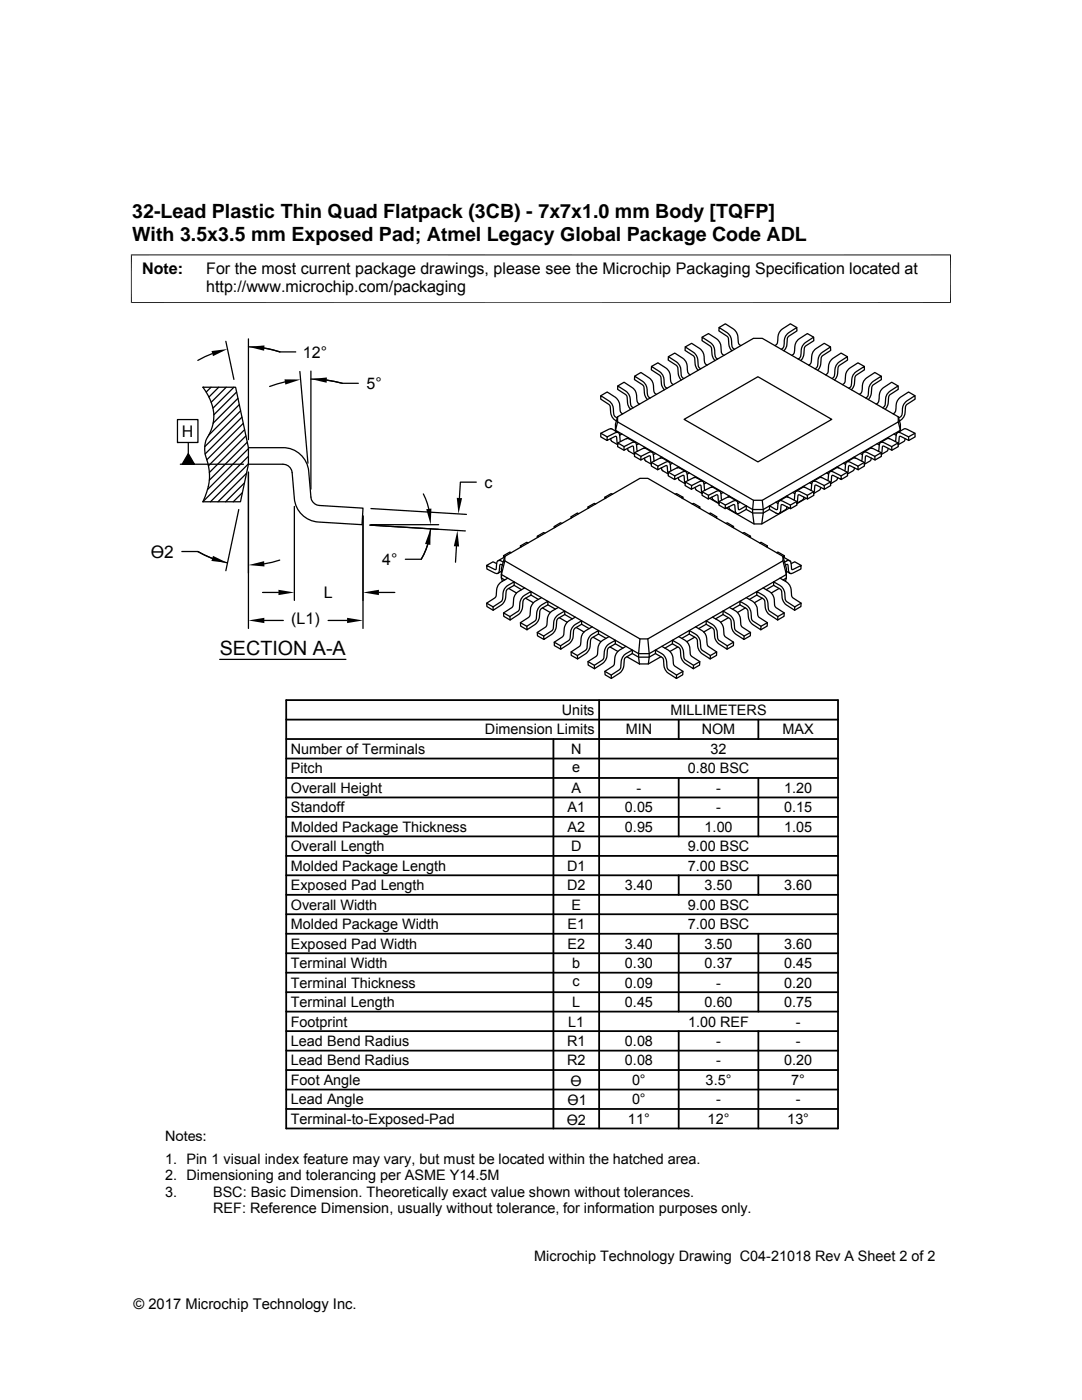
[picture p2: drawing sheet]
<svg xmlns="http://www.w3.org/2000/svg" width="216mm" height="279mm" viewBox="0 0 216 279" stroke-linecap="round" stroke-linejoin="round" font-family="sans-serif">
<g fill="none" stroke="#000" stroke-width=".25">
<path d="M40.6 77.3h-.1M42.1 77.3l-1 .9M42.4 70.6l-2.9 1.3M43.6 77.3l-1.9 1.9M45.1 68.1l1.6 7.6M45.1 77.3l-3 3M46.7 77.3l-4.2 4.1M47.2 78.3l-4.5 4.5M47.5 79.5l-5 4.9M49.6 69.2a20.3 20.3 0 0 1 6.2 1h3.2M49.6 67.6v20.1M52.7 69.5l3.1 .7"/>
<path d="M56.9 76.2l-3.1 .9M59.8 74.1l1.6 18.3M62 75.6a23.6 23.6 0 0 1 6.3 .9M62 74.1v23.5M65.2 75.9l3.1 .6h3.2M119.9 79l1.3-.8a3.8 3.8 0 0 1 2.4 2.2l.2 1.6 .4 .6M123.3 77l1.2-.7 1.6 1a2.56 2.56 0 0 1 1 2.6l.1 .4 .4 .3M126.6 75.1l1.3-.8 1.6 1.1a2.58 2.58 0 0 1 .9 2.5l.1 .4 .5 .4M129.7 79.4a1.06 1.06 0 0 1-.6-1.2 2.34 2.34 0 0 0-.9-2.1l-1.6-1v.7l1.6 1 .3 .5a3 3 0 0 0 .7 2.4M130 73.1l1.3-.7 1.6 1a2.61 2.61 0 0 1 .9 2.5l.1 .4 .4 .5M133.1 77.5a1.03 1.03 0 0 1-.6-1.2 2.33 2.33 0 0 0-.9-2.1l-1.6-1.1v.7l1.7 1.1 .2 .5a2.92 2.92 0 0 0 .6 2.4M133.4 71.2l1.2-.7 1.6 1a2.61 2.61 0 0 1 1 2.5l.1 .4 .4 .4"/>
<path d="M136.5 75.5l-.4-.2-.2-.4a2.79 2.79 0 0 0-.9-2.7l-1.6-1-.1 .7 1.7 1.1 .3 .4a3.1 3.1 0 0 0 .6 2.4M136.7 69.2l1.3-.7 1.6 1.1a2.64 2.64 0 0 1 .9 2.5l.1 .4 .5 .4M139.8 73.6l-.4-.4-.1-.3a2.8 2.8 0 0 0-1-2.6l-1.6-1.1v.7l1.7 1.1 .2 .5a3 3 0 0 0 .7 2.4M140.1 67.3l1.3-.7a3.8 3.8 0 0 1 2.4 2.2l.2 1.6 .5 .5M143.2 71.6a1.09 1.09 0 0 1-.6-1.2 2.24 2.24 0 0 0-.9-2.1l-1.6-1v.7l1.7 1.1 .2 .5a3.1 3.1 0 0 0 .7 2.4M143.5 65.4l1.2-.8a3.8 3.8 0 0 1 2.5 2.2l.1 1.6 .5 .6M146.6 69.7a1.08 1.08 0 0 1-.6-1.2 2.31 2.31 0 0 0-.9-2.1l-1.6-1-.1 .6 1.7 1.2 .3 .4a3.1 3.1 0 0 0 .6 2.4M155.9 69.7a1.12 1.12 0 0 0 .6-1.3 2.22 2.22 0 0 1 .9-2l1.6-1v.6l-1.7 1.2-.2 .4a2.99 2.99 0 0 1-.7 2.4M159 65.4l-1.3-.8-1.6 1.1a2.72 2.72 0 0 0-.9 2.5l-.1 .4-.5 .4M159.3 71.6a1.11 1.11 0 0 0 .5-1.2 2.27 2.27 0 0 1 .9-2.1l1.6-1 .1 .7-1.6 1-.3 .6a3.1 3.1 0 0 1-.7 2.4M162.3 67.3l-1.2-.7-1.6 1a2.66 2.66 0 0 0-1 2.6l-.1 .3-.4 .4M162.6 73.6a1.12 1.12 0 0 0 .6-1.3 2.24 2.24 0 0 1 .9-2l1.6-1.1 .1 .7-1.7 1.1-.2 .5a3 3 0 0 1-.7 2.4"/>
<path d="M165.7 69.2l-1.2-.7-1.6 1.1a2.67 2.67 0 0 0-1 2.5l-.1 .4-.4 .4M166 75.5a1.08 1.08 0 0 0 .6-1.2 2.37 2.37 0 0 1 .9-2.1l1.6-1v.7l-1.7 1.1-.2 .4a3 3 0 0 1-.7 2.4M169.1 71.2l-1.3-.7a3.8 3.8 0 0 0-2.4 2.2l-.2 1.6-.5 .5M169.4 77.5a1 1 0 0 0 .5-1.2 2.34 2.34 0 0 1 1-2.1l1.6-1.1v.7l-1.7 1.1-.2 .5a3 3 0 0 1-.7 2.4M172.5 73.1l-1.3-.7a3.8 3.8 0 0 0-2.4 2.2l-.2 1.6-.5 .6M172.7 79.4l.3-.2 .2-.4a2.86 2.86 0 0 1 1-2.7l1.6-1 .1 .7-1.7 1.1-.3 .4a3.1 3.1 0 0 1-.6 2.4M175.8 75.1l-1.2-.8-1.6 1.1a2.61 2.61 0 0 0-1 2.5l-.1 .4-.4 .4M179.2 77l-1.3-.7-1.6 1a2.6 2.6 0 0 0-.9 2.5l-.1 .4-.5 .4M182.6 79l-1.3-.8-1.6 1.1a2.66 2.66 0 0 0-.9 2.5l-.1 .4-.5 .4M35.4 83.7h4.1v4.6h-4.1zM35.4 88.3h.1M36 92.6h12.6"/>
<path d="M37.6 88.3v2.2M37.6 90.5l1.2 2.1h-2.5zM42.5 84.5l-.7 2a5.7 5.7 0 0 0-.4 5.8 10.4 10.4 0 0 1-.9 7.8M42.5 84.5a8.9 8.9 0 0 0-2-7.2h6.5l2.6 12v3.3l-1.6 7.5h-7.5M47.8 80.8l-6.1 6M48 82l-7.1 7.2M48.3 83.2l-7.4 7.4M48.4 98.3l-1.9 1.8M48.5 84.5l-7.2 7.3M48.8 96.4l-3.8 3.7M48.8 85.7l-7.2 7.3M49.1 87l-7.3 7.3"/>
<path d="M49.2 94.5l-5.7 5.6M49.3 88.2l-7.5 7.6M49.6 92.6l-7.6 7.5M49.6 91.1l-9.1 9M49.6 89.3h6.9a5.2 5.2 0 0 1 5.1 4.7l.4 5.2a1.84 1.84 0 0 0 1.8 1.7l8.6 .5-.2 3.3-8.7-.5a5.1 5.1 0 0 1-4.8-4.7l-.4-5.2a1.86 1.86 0 0 0-1.8-1.7h-6.9M49.6 89.5l-8.2 8.2M49.6 94.2v31.2M84.5 98.6l1.1 3M95 96.2h-3.1l-.2 3.2M119.9 86.5l1.3 .7M120.9 99.4l-.2-.2v.3M121.9 87.5l.1 .5 1.3 .8"/>
<path d="M122.2 98.6l-.2-.1-1.3 .7M123.1 83.4a1.16 1.16 0 0 1-.7-1.3 2.24 2.24 0 0 0-.9-2.1l-1.6-1v.7l1.7 1.1 .2 .4a2.54 2.54 0 0 0 1.2 2.8M123.2 83.2l-.4 1.5v1.2l27.4 15.8h2.1l27.4-15.8v-1.2l-.5-1.5M123.2 84.2l-.4 1.8M123.2 83.2l27.1-15.7h1.8l27.1 15.7v1l-27.1 15.6h-1.8l-27.1-15.6zM123.3 88.4l1.2 .7M123.4 86.3l-1.6-.7-1.9 .9v.7l1.2 .7M123.8 88.1l-.1-1.2-.3-.6-.7 .1-1.5 .8-.1 .7 1.8-.8 .4 1.6M124.1 86.6l-.4 .3M125.2 89.5l.2 .5 1.2 .7M125.3 87.3l-.3 .2M126.4 81.4a1.07 1.07 0 0 1-.6-1.3 2.32 2.32 0 0 0-.9-2l-1.6-1.1-.1 .7 1.6 1 .3 .6a3 3 0 0 0 .7 2.4"/>
<path d="M126.6 90.3l1.3 .8M126.7 88.3l-1.5-.8-1.9 .9-.1 .7 1.3 .8M127.2 90l-.1-.3a1.48 1.48 0 0 0-.5-1.5l-.5 .1-1.6 .8v.8l1.8-.9 .3 1.7M127.4 88.6l-.4 .2M128.6 91.4l.3 .6 1.1 .6M128.7 89.3l-.3 .2M130 92.3l1.3 .7M130.1 90.2l-1.5-.7-2 .8v.8l1.3 .7M130.6 92l-.1-.5a1.31 1.31 0 0 0-.5-1.3l-2.1 .9v.7l1.8-.8 .3 1.6M130.8 90.5l-.4 .2M132 93.4l.1 .5 1.2 .7M132.1 91.2l-.4 .2"/>
<path d="M133.4 94.2l1.2 .8M133.5 92.2l-1.6-.8-1.9 .9v.7l1.2 .7M134 93.9l-.3-1.5-.3-.3-2.1 .9-.1 .7 1.9-.8 .3 1.7M134.2 92.5l-.4 .2M134.7 98.6l.3-.1 1.3 .7M135.3 95.3l.2 .5 1.2 .7M135.4 93.2l-.3 .2M136 99.4l.3-.2-.1 .3M136.5 83.7l14.7-8.5 14.8 8.5-14.8 8.5zM136.7 96.2l1.3 .7M136.8 94.1l-1.5-.8-1.9 .9-.1 .8 1.3 .7M137.3 95.9l-.1-.5a1.34 1.34 0 0 0-.5-1.3l-2.1 .9v.7l1.8-.8 .3 1.6"/>
<path d="M137.5 94.4l-.4 .2M138.7 97.3l.2 .4 1.2 .8M138.8 95.1l-.3 .2M140.1 98.1l1.3 .7M140.2 96.1l-1.5-.8-2 .9v.7l1.3 .7M140.7 97.8l-.3-1.5-.2-.2h-.6l-1.6 .8v.7l1.8-.8 .3 1.6M140.9 96.3l-.4 .3M141.6 99.4l1.8 1.1M142.1 99.2l.1 .5 1.3 .7M142.2 97.1l-.4 .2M143.6 98l-1.6-.8-1.9 .9v.7l1.2 .8M144.1 99.8l-.3-1.6-.2-.2h-.6l-1.6 .8-.1 .8 1.9-.8 .3 1.6"/>
<path d="M144.3 98.3l-.5 .2M145.5 99l-.3 .2M147 99.9l-1.6-.7-1.9 .9-.1 .7 1.3 .7M150.3 99.8l-.1 2.6 .3 2.2M152.1 99.8l.2 2.6-.3 2.2M155.5 99.9l1.6-.7 1.9 .9v.7l-1.2 .7M155.5 99.9l.6 .1 1.6 .8 .1 .7-1.9-.8-.2 1.6-.2 .2M155.5 99.9l-.3 .6-.1 1.1-.3 .1-1.3-.8v.8M156.9 99l.4 .2M158.2 98.3l.4 .2M158.9 98l-.2 .2-.3 1.6M158.9 98l1.5-.8 1.9 .9 .1 .7-1.3 .8"/>
<path d="M158.9 98h.6l1.6 .8v.8l-1.8-.8-.3 1.6M160.3 97.1l.3 .2M160.4 99.2l-.2 .5-1.2 .7M160.9 99.4l-1.9 1.1M161.5 96.3l.5 .3M162.2 96.1l1.6-.8 1.9 .9 .1 .7-1.3 .7M162.2 96.1h.7l1.6 .8v.7l-1.8-.8-.3 1.6M162.2 96.1l-.1 .2-.3 1.5M162.3 98.1l-1.2 .7M163.7 95.1l.3 .2M163.8 97.3l-.2 .4-1.2 .8M164.9 94.4l.4 .2"/>
<path d="M165.6 94.1l1.6-.8 1.9 .9v.8l-1.2 .7M165.6 94.1l.6 .1 1.6 .8 .1 .7-1.8-.8-.4 1.6M165.6 94.1l-.3 .6-.2 1.2M165.7 96.2l-1.2 .7M167 93.2l.4 .2M167.1 95.3l-.1 .5-1.3 .7M168.3 92.5l.4 .2M169 92.2l-.2 .2-.3 1.5M169 92.2l1.5-.8 2 .9v.7l-1.3 .7M169 92.2h.6l1.6 .8v.7l-1.8-.8-.3 1.7M169.1 94.2l-1.3 .8M170.4 91.2l.3 .2"/>
<path d="M170.5 93.4l-.3 .6-1.1 .6M171.7 90.5l.4 .2M172.4 90.2l.6 .1 1.6 .8v.7l-1.8-.8-.3 1.6M172.4 90.2l-.2 .2-.3 1.6M172.4 90.2l1.5-.7 1.9 .8 .1 .8-1.3 .7M172.5 92.3l-1.3 .7M173.8 89.3l.3 .2M173.9 91.4l-.2 .5-1.2 .7M175 88.6l.5 .2M175.7 88.3l1.6-.8 1.9 .9v.7l-1.2 .8M175.7 88.3h.6l1.6 .8 .1 .8-1.9-.9-.2 1.7M175.7 88.3l-.2 .2-.3 1.5"/>
<path d="M175.8 90.3l-1.2 .8M176.1 81.4l.3-.2 .2-.5a2.78 2.78 0 0 1 1-2.6l1.6-1.1v.7l-1.7 1.1-.2 .5a3.1 3.1 0 0 1-.6 2.4M177.1 87.3l.4 .2M177.2 89.5l-.1 .5-1.2 .7M178.4 86.6l.4 .3M179.1 86.3l.6 .1 1.6 .8v.7l-1.8-.8-.3 1.6M179.1 86.3l-.2 .3-.3 1.5M179.1 86.3l1.5-.7 2 .9v.7l-1.3 .7M179.2 88.4l-1.3 .7M179.2 84.2l.5 1.8M179.3 83.4a1.19 1.19 0 0 0 .8-1.4 2.22 2.22 0 0 1 .9-2l1.6-1v.7l-1.7 1.1-.2 .4a2.5 2.5 0 0 1-1.2 2.8M180.6 87.5l-.2 .5-1.2 .8"/>
<path d="M182.6 86.5l-1.3 .7M36.3 110.1h3.2M39.5 110.1a21 21 0 0 0 5.9 2.2M39.5 110.1l2.8 1.3M47.6 101.7l-2.5 12.2M52.4 118.2h3.2M55.8 111.8l-3.1 .7M58.7 101.1v18.7M72.4 103v22.4M74 104.7h13.5M74 101.5l19.1 1.2M75.6 118.2h3.2"/>
<path d="M80.9 111.6h3.2M85.3 108.7l-1.2 2.9M85.9 105.5a13.5 13.5 0 0 1-1.8 6.1M87.5 105.6l-13.7-.8 19.1 1.2M91.1 109l-.2 3.2M99.1 112.5l-.7-.4-1.3 .7M100.1 114.7v.7l.6 .3M100.1 114.7l.1 1.3M100.1 114l-.7 .4M100.4 112.2l-.7-.4-.4 .2-.4 1.7-1.8-.9 .1 .8 2 .9 .3-.3 .3-1.5 .1-.1 .3 .2M100.5 111.3v-.4l.2 .1-.6 2.4v1.3l27.3 15.8h2.1l27.4-15.8v-1.3l-.7-2.4 .3-.1v.4M100.7 111.2l-1.3 .7"/>
<path d="M100.7 111l27-15.5h1.6l26.9 15.5v.9l-26.9 15.6h-1.6l-27-15.6zM100.7 111.9l-.6 2.8M100.8 117.3l.5-.5 1.3-.7v.7l-1.3 .7-.3 .6a2.86 2.86 0 0 1-1 2.7l-1.6 1v-.7l1.6-1a2.22 2.22 0 0 0 .4-1.7zM101.3 115.4a3.1 3.1 0 0 0-2.3 3.5l-.3 .4-1.6 1.1 .1 .7 1.2 .7M101.5 117.4l1.6 .9M102 110.3l-.3-.1-1.2 .7M102.6 116.8l1.5 .9M104.1 109.1l-.3-.2 .1 .3M104.3 119.1l1.7-1.1v.8l-1.3 .7-.3 .5a2.86 2.86 0 0 1-1 2.7l-1.6 1-.1-.7 1.7-1.1 .3-.4a3.1 3.1 0 0 1 .6-2.4zM104.7 117.3a3.1 3.1 0 0 0-2.3 3.6l-.3 .4-1.6 1v.7l1.3 .7M104.9 119.4l1.5 .9M105.4 108.4l-.3-.2-1.3 .7"/>
<path d="M106 118.8l1.4 .8M107.5 107.1l-.3-.1v.3M108.1 119.3a3.1 3.1 0 0 0-2.4 3.5l-.2 .4-1.7 1.1 .1 .6 1.3 .8M108.7 106.4l-.2-.1-1.3 .7M110.8 105.2l-.2-.1v.2M112.1 104.5l-.3-.2-1.2 .8M114.2 103.3l-.2-.2v.3M115.5 102.5l-.3-.1-1.2 .7M117.6 101.3l-.3-.1v.3M118.9 100.6l-.3-.1-1.3 .7M138.1 100.6l.3-.1 1.2 .7M139.4 101.3l.2-.1v.3"/>
<path d="M141.5 102.5l.3-.1 1.2 .7M142.7 103.3l.3-.2v.3M143.5 100.1l1.2 .7M144.7 100.8l1.6-.8 .5-.1 .4 .3 .2 1.5 1.5-.8v.8l-1.3 .7-.5 .1-.3-.2-.3-1.6-1.8 .8zM144.9 104.5l.2-.2 1.3 .8M144.9 101.4l5.6 3.2h1.5l5.5-3.2M145.4 101.2l.2 .4 1.4 .9M146.1 105.2l.3-.1v.2M147.6 120a3.1 3.1 0 0 1 2.4 3.5l.2 .5 1.6 1v.7a3.7 3.7 0 0 1-2.4-2.2l-.3-1.8-1.5-1zM147.7 100.2l-.5 .3M148.2 106.4l.3-.1 1.3 .7M148.9 101.7l1.3 .7h2.1l1.2-.7"/>
<path d="M148.9 119.3a3.1 3.1 0 0 1 2.3 3.5l.3 .4 1.6 1.1v.6l-1.3 .8M149.5 107.1l.3-.1-.1 .3M151 118.8l-1.5 .8M151 118l1.3 .8a2.58 2.58 0 0 1 1 2.6l.3 .6 1.6 1v.7a3.7 3.7 0 0 1-2.4-2.2l-.3-1.8-1.5-.9zM151.6 108.4l.2-.2 1.3 .7M152.1 119.4l-1.6 .9M152.3 117.3a3.1 3.1 0 0 1 2.3 3.6l.3 .4 1.6 1-.1 .7-1.2 .7M152.9 109.1l.2-.2v.3M153.5 101.7l1.5 .8h.5M154.4 116.1a3.1 3.1 0 0 1 2.3 3.6l.3 .4 1.6 1v.7a3.7 3.7 0 0 1-2.5-2.2l-.2-1.8-1.5-1zM154.4 116.8l-1.5 .9M154.8 100.2l.4 .3"/>
<path d="M155 110.3l.2-.1 1.3 .7M155.5 117.4l-1.6 .9M155.6 115.4a3.1 3.1 0 0 1 2.4 3.5l.2 .4 1.7 1.1-.1 .7-1.2 .7M156.2 111.9l.7 2.8v.7l-.6 .3M156.3 111.2l1.3 .7M156.7 112.8l.4-.2 .1 .1 .1 1.2 .3 .5M156.9 114l.7 .4M156.9 115.4l-.2 .6M157 101.2l-.1 .4-1.4 .9M157.6 111.9h-.5l-.6 .3M157.6 111.9l.3 .5 .1 1.3 1.9-.9-.1 .8-1.6 .8h-.6M157.9 112.5l.7-.4 1.3 .7"/>
<path d="M159 100.1l-1.3 .7M43.8 131.6h25.2M52.7 123.8h3.8M65.5 123.8h3.8M97.1 120.4l1.3 .7M100.5 122.3l1.2 .7M103.8 124.3l1.3 .7M107.2 126.2l1.3 .7M107.7 121l1.6-1v.7l-1.2 .7-.4 .6a2.91 2.91 0 0 1-.9 2.6l-1.6 1.1-.1-.7 1.6-1 .3-.6a2.99 2.99 0 0 1 .7-2.4zM108.2 121.3l1.6 .9M109.3 120.7l1.5 .9M110.6 128.2l1.2 .7"/>
<path d="M111.1 123l1.6-1.1v.7l-1.3 .8-.3 .5a2.91 2.91 0 0 1-1 2.7l-1.6 1v-.7l1.7-1.1 .2-.4a2.89 2.89 0 0 1 .7-2.4zM111.4 121.2a3.1 3.1 0 0 0-2.3 3.6l-.3 .4-1.6 1 .1 .7 1.2 .7M111.6 123.3l1.6 .9M112.7 122.6l1.5 .9M114 130.1l1.2 .7M114.4 124.9l1.7-1v.7l-1.3 .7-.4 .6a2.78 2.78 0 0 1-.9 2.6l-1.6 1.1-.1-.7 1.8-1.1 .2-.5a2.89 2.89 0 0 1 .6-2.4zM114.8 123.2a3.1 3.1 0 0 0-2.3 3.5l-.3 .4-1.6 1.1v.6l1.3 .8M115 125.2l1.5 .9M116.1 124.6l1.5 .9M117.3 132l1.3 .8M117.8 126.8l1.6-1v.7l-1.4 .9-.2 .4a2.85 2.85 0 0 1-.9 2.7l-1.6 1-.1-.7 1.7-1.1 .2-.4a3.1 3.1 0 0 1 .7-2.5zM118.2 125.1l-1.3 .7a2.58 2.58 0 0 0-1 2.6l-.4 .7-1.5 1v.7l1.3 .7"/>
<path d="M118.3 127.2l1.6 .9M119.4 126.5l1.5 .9M120.7 134l1.3 .7M121.2 128.8l1.6-1v.7l-1.4 .8-.2 .5a2.86 2.86 0 0 1-1 2.6l-1.6 1.1v-.7l1.7-1.1 .2-.5a3.1 3.1 0 0 1 .7-2.4zM121.5 127a3.1 3.1 0 0 0-2.3 3.6l-.3 .4-1.6 1 .1 .7 1.2 .8M121.7 129.1l1.6 .9M122.8 128.5l1.5 .8M124.5 130.7l1.7-1v.7l-1.4 .9-.2 .4a2.86 2.86 0 0 1-1 2.7l-1.6 1v-.7l1.7-1.1 .2-.4a3.1 3.1 0 0 1 .6-2.5zM124.9 129a3.1 3.1 0 0 0-2.3 3.5l-.3 .4-1.6 1.1v.7l1.3 .7M125.1 131.1l2.5 1.4M126.2 130.4l1.2 .7M127.4 131.1l.2 1.4"/>
<path d="M127.7 127.5l-.3 3.6M129.3 127.5l.2 3-.1 2M130.8 130.4l-1.3 .7h-2.1M130.8 129.7a3.1 3.1 0 0 1 2.3 3.6l.3 .4 1.6 1v.7a3.7 3.7 0 0 1-2.5-2.2l-.2-1.8-1.5-1zM131.9 131.1l-2.5 1.4h-1.8M132.1 129a3.1 3.1 0 0 1 2.3 3.5l.3 .4 1.6 1.1-.1 .7-1.2 .7M134.2 128.5l-1.5 .8M134.2 127.8a3.1 3.1 0 0 1 2.3 3.5l.3 .4 1.6 1.1-.1 .7a3.8 3.8 0 0 1-2.4-2.2l-.2-1.8-1.5-1zM135.3 129.1l-1.6 .9M135.4 127a3.1 3.1 0 0 1 2.4 3.6l.2 .4 1.6 1v.7l-1.3 .8M136.3 134l-1.3 .7M137.5 125.8a3.1 3.1 0 0 1 2.3 3.6l.3 .4 1.7 1-.1 .7a3.8 3.8 0 0 1-2.4-2.2l-.3-1.8-1.5-1z"/>
<path d="M137.5 126.5l-1.5 .9M138.6 127.2l-1.5 .9M138.8 125.1l1.3 .7a2.58 2.58 0 0 1 1 2.6l.3 .7 1.6 1v.7l-1.3 .7M139.6 132l-1.2 .8M140.9 124.6l-1.5 .9M140.9 123.9a3.1 3.1 0 0 1 2.3 3.5l.3 .4 1.6 1.1v.7a3.8 3.8 0 0 1-2.5-2.2l-.2-1.8-1.5-1zM142 125.2l-1.6 .9M142.2 123.2a3.1 3.1 0 0 1 2.3 3.5l.3 .4 1.6 1.1-.1 .6-1.2 .8M143 130.1l-1.2 .7M144.3 122.6l-1.5 .9M144.3 121.9a3.1 3.1 0 0 1 2.3 3.6l.3 .4 1.6 1-.1 .7a3.7 3.7 0 0 1-2.4-2.2l-.2-1.8-1.5-1zM145.4 123.3l-1.6 .9"/>
<path d="M145.5 121.2a3.1 3.1 0 0 1 2.3 3.6l.3 .4 1.7 1-.1 .7-1.3 .7M146.4 128.2l-1.3 .7M147.6 120.7l-1.4 .9M148.7 121.3l-1.5 .9M149.8 126.2l-1.3 .7M153.1 124.3l-1.3 .7M156.5 122.3l-1.3 .7M159.9 120.4l-1.3 .7"/>
</g>
<path d="M26.1 50.9h163.7M26.2 50.8v9.7M189.7 50.8v9.7M26.1 60.4h163.7" fill="none" stroke="#000" stroke-width=".2"/>
<g fill="none" stroke="#000" stroke-width=".36">
<path d="M57.1 139.7h110.1v85.5h-110.1zM119.5 139.7v85.5M57.1 159.2h110.1M57.1 155.3h110.1M57.1 151.4h110.1M57.1 147.5h110.1M57.1 143.6h110.1M110.4 147.5v77.7M135.4 143.6v3.9M135.4 155.3v11.6M151.3 143.6v3.9M151.3 155.3v11.6"/>
<path d="M57.1 170.8h110.1M57.1 166.9h110.1M57.1 163h110.1M57.1 174.7h110.1M57.1 178.6h110.1M135.4 174.7v3.9M151.3 174.7v3.9M57.1 194.1h110.1M57.1 182.5h110.1M57.1 186.4h110.1M57.1 198h110.1M57.1 190.2h110.1"/>
<path d="M135.4 186.4v15.5M151.3 186.4v15.5M57.1 201.9h110.1M57.1 213.6h110.1M57.1 205.8h110.1M57.1 209.7h110.1M57.1 217.4h110.1M135.4 205.8v19.4M151.3 205.8v19.4M57.1 221.3h110.1"/>
</g>
<g fill="#000">
<path d="M42.2 70.1l3.2-.4-2.9 1.4zM49.6 69.2l3.2-.3-.1 1.1zM56.8 75.7h3.2l-3.1 1.1zM62 75.6l3.2-.3v1.1zM37.6 90.5l1.2 2.1h-2.5zM91.1 99.4h1.1l-.7 3.2zM42.5 110.9l2.9 1.4-3.2-.3zM49.6 112.8l3.1-.8 .1 1.1zM55.6 117.7l3.1 .5-3.1 .6zM72.4 118.2l3.2-.5v1.1zM85.9 105.5v3.3l-1.1-.2zM85 101.6l1.1-.1-.2 3.2z"/>
<path d="M91.3 105.9l.3 3.2-1-.1zM49.6 123.8l3.1-.5v1.1zM69.3 123.3l3.1 .5-3.1 .6z"/>
</g>
<g font-size="3.9">
<text x="26.4" y="43.5">32-Lead Plastic Thin Quad Flatpack (3CB) - 7x7x1.0 mm Body [TQFP]</text>
<text x="26.4" y="48">With 3.5x3.5 mm Exposed Pad; Atmel Legacy Global Package Code ADL</text>
<text x="43.8" y="130.7">SECTION A-A</text>
</g>
<text font-size="3.5" x="30.1" y="111.3">ϴ2</text>
<g font-size="3.2">
<text x="28.4" y="54.6">Note:</text>
<text x="41.1" y="54.6">For the most current package drawings, please see the Microchip Packaging Specification located at</text>
<text x="41.1" y="58.3">http://www.microchip.com/packaging</text>
<text x="60.5" y="71.4">12°</text>
<text x="73.2" y="77.6">5°</text>
<text x="36.3" y="87.2">H</text>
<text x="96.7" y="97.3">c</text>
<text x="76.3" y="112.8">4°</text>
<text x="64.6" y="119.4">L</text>
<text x="58.1" y="124.6">(L1)</text>
</g>
<g font-size="2.9">
<text x="112.1" y="142.7">Units</text>
<text x="133.8" y="142.7">MILLIMETERS</text>
<text x="96.8" y="146.6">Dimension Limits</text>
<text x="124.9" y="146.6">MIN</text>
<text x="140" y="146.6">NOM</text>
<text x="156.1" y="146.6">MAX</text>
<text x="58" y="150.5">Number of Terminals</text>
<text x="58" y="154.4">Pitch</text>
<text x="113.9" y="150.5">N</text>
<text x="114.2" y="154.1">e</text>
<text x="137.2" y="154.3">0.80 BSC</text>
<text x="141.8" y="150.5">32</text>
<text x="58" y="158.2">Overall Height</text>
<text x="114" y="158.2">A</text>
<text x="127" y="158.2">-</text>
<text x="142.9" y="158.2">-</text>
<text x="156.5" y="158.2">1.20</text>
<text x="58" y="166">Molded Package Thickness</text>
<text x="58" y="162.1">Standoff</text>
<text x="113.2" y="162.1">A1</text>
<text x="113.2" y="166">A2</text>
<text x="124.7" y="162.1">0.05</text>
<text x="124.7" y="166">0.95</text>
<text x="140.6" y="166">1.00</text>
<text x="142.9" y="162.1">-</text>
<text x="156.5" y="162.1">0.15</text>
<text x="156.5" y="166">1.05</text>
<text x="58" y="169.9">Overall Length</text>
<text x="58" y="173.8">Molded Package Length</text>
<text x="113.2" y="173.8">D1</text>
<text x="113.9" y="169.9">D</text>
<text x="137.2" y="169.9">9.00 BSC</text>
<text x="137.2" y="173.8">7.00 BSC</text>
<text x="58" y="177.7">Exposed Pad Length</text>
<text x="113.2" y="177.7">D2</text>
<text x="124.7" y="177.7">3.40</text>
<text x="140.6" y="177.7">3.50</text>
<text x="156.5" y="177.7">3.60</text>
<text x="58" y="181.5">Overall Width</text>
<text x="58" y="185.4">Molded Package Width</text>
<text x="113.2" y="185.4">E1</text>
<text x="114" y="181.5">E</text>
<text x="137.2" y="181.5">9.00 BSC</text>
<text x="137.2" y="185.4">7.00 BSC</text>
<text x="58" y="189.3">Exposed Pad Width</text>
<text x="113.2" y="189.3">E2</text>
<text x="124.7" y="189.3">3.40</text>
<text x="140.6" y="189.3">3.50</text>
<text x="156.5" y="189.3">3.60</text>
<text x="58" y="193.2">Terminal Width</text>
<text x="58" y="197.1">Terminal Thickness</text>
<text x="114.2" y="193.2">b</text>
<text x="114.3" y="196.8">c</text>
<text x="124.7" y="193.2">0.30</text>
<text x="124.7" y="197.1">0.09</text>
<text x="140.6" y="193.2">0.37</text>
<text x="142.9" y="197.1">-</text>
<text x="156.5" y="197.1">0.20</text>
<text x="156.5" y="193.2">0.45</text>
<text x="58" y="201">Terminal Length</text>
<text x="114.2" y="201">L</text>
<text x="124.7" y="201">0.45</text>
<text x="140.6" y="201">0.60</text>
<text x="156.5" y="201">0.75</text>
<text x="58" y="204.9">Footprint</text>
<text x="58" y="208.7">Lead Bend Radius</text>
<text x="113.2" y="208.8">R1</text>
<text x="113.4" y="204.9">L1</text>
<text x="124.7" y="208.7">0.08</text>
<text x="137.3" y="204.9">1.00 REF</text>
<text x="142.9" y="208.7">-</text>
<text x="158.8" y="204.9">-</text>
<text x="158.8" y="208.7">-</text>
<text x="58" y="212.6">Lead Bend Radius</text>
<text x="113.2" y="212.6">R2</text>
<text x="124.7" y="212.6">0.08</text>
<text x="142.9" y="212.6">-</text>
<text x="156.5" y="212.6">0.20</text>
<text x="58" y="216.5">Foot Angle</text>
<text x="58" y="220.4">Lead Angle</text>
<text x="113.3" y="220.6">ϴ1</text>
<text x="113.9" y="216.7">ϴ</text>
<text x="126.1" y="216.5">0°</text>
<text x="126.1" y="220.4">0°</text>
<text x="140.8" y="216.5">3.5°</text>
<text x="142.9" y="220.4">-</text>
<text x="157.9" y="216.5">7°</text>
<text x="158.8" y="220.4">-</text>
<text x="32.9" y="227.6">Notes:</text>
<text x="58" y="224.3">Terminal-to-Exposed-Pad</text>
<text x="113.1" y="224.5">ϴ2</text>
<text x="125.3" y="224.3">11°</text>
<text x="141.2" y="224.3">12°</text>
<text x="157.1" y="224.3">13°</text>
<text x="32.9" y="232.2">1. Pin 1 visual index feature may vary, but must be located within the hatched area.</text>
<text x="32.9" y="235.5">2. Dimensioning and tolerancing per ASME Y14.5M</text>
<text x="32.9" y="238.8">3.</text>
<text x="42.5" y="238.8">BSC: Basic Dimension. Theoretically exact value shown without tolerances.</text>
<text x="42.5" y="242.2">REF: Reference Dimension, usually without tolerance, for information purposes only.</text>
<text x="106.6" y="251.6">Microchip Technology Drawing C04-21018 Rev A Sheet 2 of 2</text>
<text x="26.6" y="261.3">© 2017 Microchip Technology Inc.</text>
</g>
</svg>
